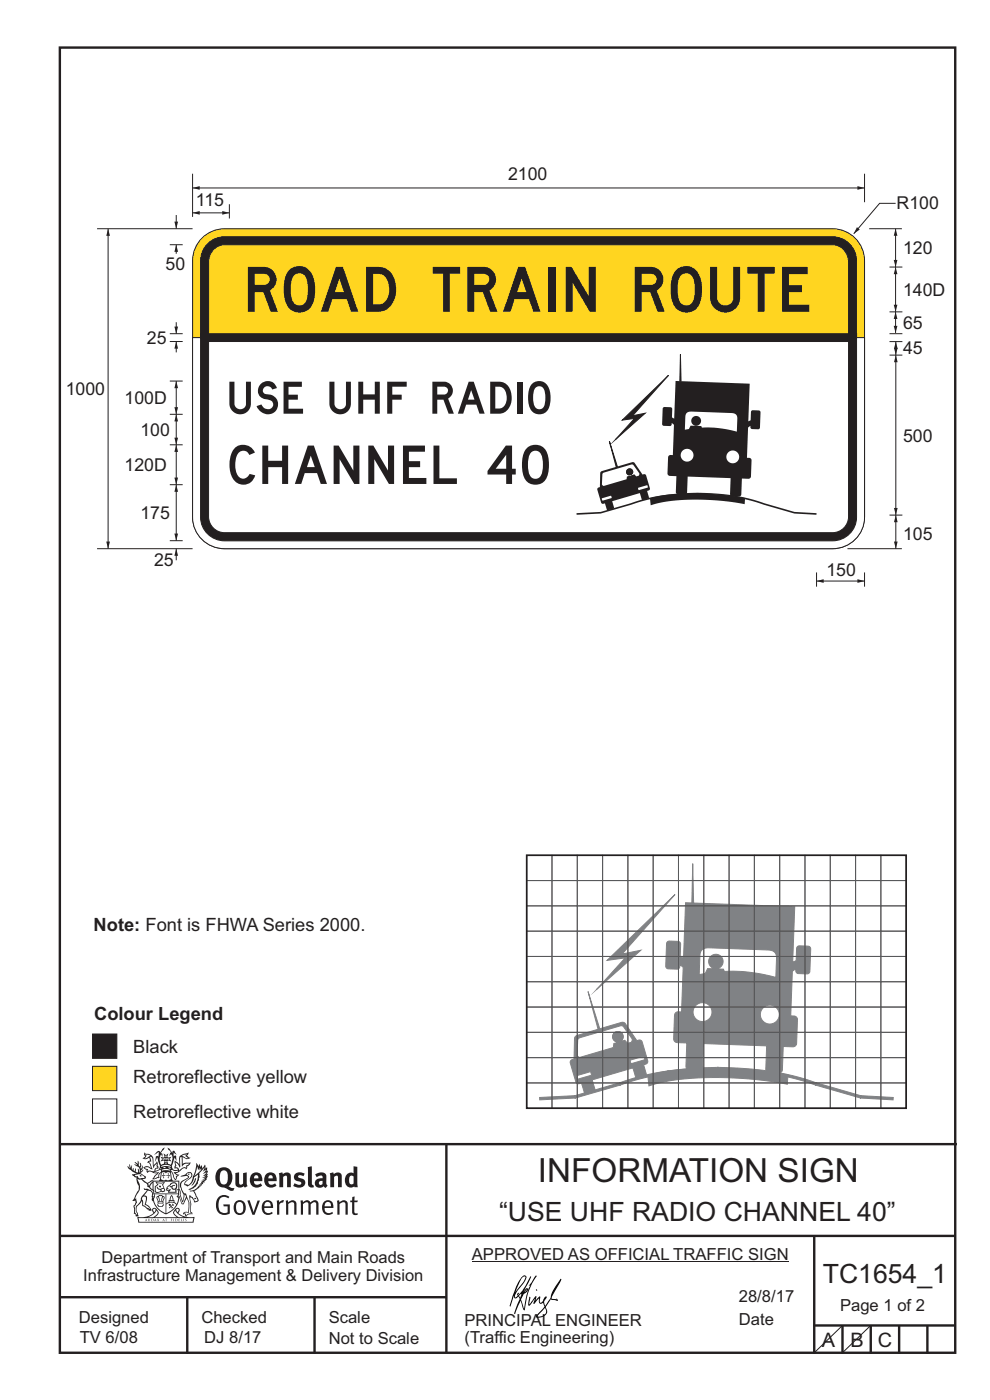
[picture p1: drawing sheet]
<svg xmlns="http://www.w3.org/2000/svg" width="210mm" height="297mm" viewBox="0 0 210 297" stroke-linecap="round" stroke-linejoin="round" font-family="sans-serif">
<path d="M12.7 10.1h189.9v276.9h-189.9zM12.7 242.7h190.3M94.7 242.7v44.3" fill="none" stroke="#231f20" stroke-width=".51"/>
<path d="M19.6 233.1h5.2v5.2h-5.2z" fill-rule="evenodd" fill="#fff" stroke="#231f20" stroke-width=".21"/>
<path d="M19.6 219.4h5.2v5.1h-5.2z" fill-rule="evenodd" fill="#231f20" stroke="#231f20" stroke-width=".21"/>
<path d="M19.6 226.2h5.2v5.2h-5.2z" fill-rule="evenodd" fill="#ffd520" stroke="#231f20" stroke-width=".21"/>
<path d="M12.7 262.2h190.1M12.7 275.2h82M39.7 275.2v12M66.7 275.2v12M172.7 262.2v25M172.5 281.2h30M178.7 281.2v6M184.7 281.2v6M190.7 281.2v6M196.7 281.2v6" fill="none" stroke="#231f20" stroke-width=".51"/>
<path d="M100.1 267.6h67.2M178.7 281.2l-6 5.8" fill="none" stroke="#231f20" stroke-width=".21"/>
<g fill="#808285" stroke="#808285" stroke-width=".21">
<path d="M146.9 183.2l.2 8.4h-.3z" fill-rule="evenodd"/>
<path d="M124.7 210.3l2.5 8-.3 .1z" fill-rule="evenodd"/>
<path d="M128.8 203.7l14.4-13.9-11.2 12.6 3.9-.8-9.3 8.3 6-6.7z" fill-rule="evenodd"/>
<path d="M137.4 228.2a61.1 61.1 0 0 1 20.1-1.3l5.7 .5 3.9 .7-.1 1.9a75.6 75.6 0 0 0-26.2-.5l-3.1 .9z" fill-rule="evenodd"/>
<path d="M114.5 232.8l7.5-.4v.5l-7.5 .4zM122 232.4l9.4-2.7 .2 .5-9.6 2.7zM131.4 229.7l4.8-1.5 5.5-1v.4l-3.2 .5-6.9 2.1zM141.7 227.2l7.9-.7 2.7-.1v.4a87.5 87.5 0 0 0-10.6 .8zM152.3 226.4v.2zM152.3 226.4l8.6 .5 2 .3-.1 .4a87.5 87.5 0 0 0-10.5-.8zM162.9 227.2l3.8 .7 3.6 .9 2.8 .9-.1 .5-7-2.1-3.2-.5zM173.1 229.7l9.5 2.7-.1 .5-9.5-2.7zM182.6 232.4l6.9 .4-.1 .5-6.9-.4z" fill-rule="evenodd"/>
<path d="M161.3 215.2a2 2 0 0 1 4 0 2 2 0 0 1-4 0zM145.4 191.5l23.2 .9-.5 11.7 .8-.3 .1-2.6a.59 .59 0 0 1 .6-.5h1.8a.6 .6 0 0 1 .6 .6l-.2 4.7a.58 .58 0 0 1-.6 .6l-1.8-.1a.58 .58 0 0 1-.6-.6v-.4l-.7 .6-.4 9.4h.7a.77 .77 0 0 1 .8 .8l-.2 5a.78 .78 0 0 1-.8 .8l-2.1-.1-.1 4.9a.7 .7 0 0 1-.8 .7l-2.1-.1a.7 .7 0 0 1-.7-.7l.2-4.9-12.3-.5h-1.1l-.2 4.9a.7 .7 0 0 1-.7 .7l-2.1-.1a.69 .69 0 0 1-.7-.7l.2-4.9-2-.1a.79 .79 0 0 1-.8-.8l.2-5a.78 .78 0 0 1 .8-.8l.7 .1 .3-9.5-.7-.6v.4a.59 .59 0 0 1-.6 .6l-1.8-.1a.58 .58 0 0 1-.6-.6l.2-4.7a.59 .59 0 0 1 .6-.6l1.8 .1a.59 .59 0 0 1 .6 .6l-.1 2.6 .7 .4zM150.3 204a1.55 1.55 0 0 1 3.1 0 1.55 1.55 0 0 1-3.1 0zM148.9 201.5l-.4 1-.2 4.3 1.3-.3 .5-1 3.3 .1 .3 .5a34.1 34.1 0 0 1 10.9 1.2l.1-4a1.6 1.6 0 0 0-1.9-1.8l-12.6-.4-.8 .1zM147 214.7a2 2 0 0 0 4 0 2 2 0 0 0-4 0z" fill-rule="evenodd"/>
<path d="M130 219.9a1.11 1.11 0 0 1 2.2 0 1.11 1.11 0 0 1-2.2 0zM122.7 220.3l9.1-2.7 .4 .2 1.9 2.8-.2 .5-.8 .2-.6-.6-2.3 .7-.1 .8-7.2 2.1-.5-.5 .1-3.2zM122.4 228.2l2.7-.8 .2 .1 .2 .5-.2 .1-2.6 .8-.2-.1zM133.7 224.9l2.8-.8 .3 .6-.2 .1-2.6 .8-.2-.1zM122 219.9l-.1 .4-.1 4.4-.4 .1a.58 .58 0 0 0-.4 .7l1.1 4a.59 .59 0 0 0 .8 .4l.4-.1 .6 1.9 .4 .2 1.9-.6-.6-2.2 8.7-2.6 .6 2.2h.3l1.6-.4 .3-.4-.6-2 .5-.2a.58 .58 0 0 0 .4-.7l-1.2-4a.59 .59 0 0 0-.7-.4l-.4 .2-2.5-3.7-.5-.2-9.7 2.8z" fill-rule="evenodd"/>
<circle cx="131.1" cy="219.9" r="1.11"/>
</g>
<g fill="none" stroke="#58595b" stroke-width=".21">
<path d="M111.7 181.4h5.4v5.4h-5.4zM111.7 186.8h5.4v5.4h-5.4zM111.7 192.2h5.4v5.3h-5.4zM111.7 197.5h5.4v5.4h-5.4zM117.1 181.4h5.4v5.4h-5.4zM117.1 186.8h5.4v5.4h-5.4zM117.1 192.2h5.4v5.3h-5.4zM117.1 197.5h5.4v5.4h-5.4zM122.5 181.4h5.3v5.4h-5.3zM122.5 186.8h5.3v5.4h-5.3zM122.5 192.2h5.3v5.3h-5.3zM122.5 197.5h5.3v5.4h-5.3z"/>
<path d="M127.8 181.4h5.4v5.4h-5.4zM127.8 186.8h5.4v5.4h-5.4zM127.8 192.2h5.4v5.3h-5.4zM127.8 197.5h5.4v5.4h-5.4zM133.2 181.4h5.4v5.4h-5.4zM133.2 186.8h5.4v5.4h-5.4zM133.2 192.2h5.4v5.3h-5.4zM133.2 197.5h5.4v5.4h-5.4zM138.6 181.4h5.3v5.4h-5.3zM138.6 186.8h5.3v5.4h-5.3zM138.6 192.2h5.3v5.3h-5.3zM138.6 197.5h5.3v5.4h-5.3z"/>
<path d="M143.9 181.4h5.4v5.4h-5.4zM143.9 186.8h5.4v5.4h-5.4zM143.9 192.2h5.4v5.3h-5.4zM143.9 197.5h5.4v5.4h-5.4zM149.3 181.4h5.4v5.4h-5.4zM149.3 186.8h5.4v5.4h-5.4zM149.3 192.2h5.4v5.3h-5.4zM149.3 197.5h5.4v5.4h-5.4zM154.7 181.4h5.3v5.4h-5.3zM154.7 186.8h5.3v5.4h-5.3zM154.7 192.2h5.3v5.3h-5.3zM154.7 197.5h5.3v5.4h-5.3z"/>
<path d="M160 181.4h5.4v5.4h-5.4zM160 186.8h5.4v5.4h-5.4zM160 192.2h5.4v5.3h-5.4zM160 197.5h5.4v5.4h-5.4zM165.4 181.4h5.4v5.4h-5.4zM165.4 186.8h5.4v5.4h-5.4zM165.4 192.2h5.4v5.3h-5.4zM165.4 197.5h5.4v5.4h-5.4zM170.8 181.4h5.3v5.4h-5.3zM170.8 186.8h5.3v5.4h-5.3zM170.8 192.2h5.3v5.3h-5.3zM170.8 197.5h5.3v5.4h-5.3z"/>
<path d="M176.1 181.4h5.4v5.4h-5.4zM176.1 186.8h5.4v5.4h-5.4zM176.1 192.2h5.4v5.3h-5.4zM176.1 197.5h5.4v5.4h-5.4zM181.5 181.4h5.4v5.4h-5.4zM181.5 186.8h5.4v5.4h-5.4zM181.5 192.2h5.4v5.3h-5.4zM181.5 197.5h5.4v5.4h-5.4zM186.9 181.4h5.3v5.4h-5.3zM186.9 186.8h5.3v5.4h-5.3zM186.9 192.2h5.3v5.3h-5.3zM186.9 197.5h5.3v5.4h-5.3z"/>
<path d="M111.7 202.9h5.4v5.4h-5.4zM111.7 208.3h5.4v5.3h-5.4zM111.7 213.6h5.4v5.4h-5.4zM111.7 219h5.4v5.4h-5.4zM117.1 202.9h5.4v5.4h-5.4zM117.1 208.3h5.4v5.3h-5.4zM117.1 213.6h5.4v5.4h-5.4zM117.1 219h5.4v5.4h-5.4zM122.5 202.9h5.3v5.4h-5.3zM122.5 208.3h5.3v5.3h-5.3zM122.5 213.6h5.3v5.4h-5.3zM122.5 219h5.3v5.4h-5.3z"/>
<path d="M127.8 202.9h5.4v5.4h-5.4zM127.8 208.3h5.4v5.3h-5.4zM127.8 213.6h5.4v5.4h-5.4zM127.8 219h5.4v5.4h-5.4zM133.2 202.9h5.4v5.4h-5.4zM133.2 208.3h5.4v5.3h-5.4zM133.2 213.6h5.4v5.4h-5.4zM133.2 219h5.4v5.4h-5.4zM138.6 202.9h5.3v5.4h-5.3zM138.6 208.3h5.3v5.3h-5.3zM138.6 213.6h5.3v5.4h-5.3zM138.6 219h5.3v5.4h-5.3z"/>
<path d="M143.9 202.9h5.4v5.4h-5.4zM143.9 208.3h5.4v5.3h-5.4zM143.9 213.6h5.4v5.4h-5.4zM143.9 219h5.4v5.4h-5.4zM149.3 202.9h5.4v5.4h-5.4zM149.3 208.3h5.4v5.3h-5.4zM149.3 213.6h5.4v5.4h-5.4zM149.3 219h5.4v5.4h-5.4zM154.7 202.9h5.3v5.4h-5.3zM154.7 208.3h5.3v5.3h-5.3zM154.7 213.6h5.3v5.4h-5.3zM154.7 219h5.3v5.4h-5.3z"/>
<path d="M160 202.9h5.4v5.4h-5.4zM160 208.3h5.4v5.3h-5.4zM160 213.6h5.4v5.4h-5.4zM160 219h5.4v5.4h-5.4zM165.4 202.9h5.4v5.4h-5.4zM165.4 208.3h5.4v5.3h-5.4zM165.4 213.6h5.4v5.4h-5.4zM165.4 219h5.4v5.4h-5.4zM170.8 202.9h5.3v5.4h-5.3zM170.8 208.3h5.3v5.3h-5.3zM170.8 213.6h5.3v5.4h-5.3zM170.8 219h5.3v5.4h-5.3z"/>
<path d="M176.1 202.9h5.4v5.4h-5.4zM176.1 208.3h5.4v5.3h-5.4zM176.1 213.6h5.4v5.4h-5.4zM176.1 219h5.4v5.4h-5.4zM181.5 202.9h5.4v5.4h-5.4zM181.5 208.3h5.4v5.3h-5.4zM181.5 213.6h5.4v5.4h-5.4zM181.5 219h5.4v5.4h-5.4zM186.9 202.9h5.3v5.4h-5.3zM186.9 208.3h5.3v5.3h-5.3zM186.9 213.6h5.3v5.4h-5.3zM186.9 219h5.3v5.4h-5.3z"/>
<path d="M111.7 224.4h5.4v5.3h-5.4zM111.7 229.7h5.4v5.4h-5.4zM117.1 224.4h5.4v5.3h-5.4zM117.1 229.7h5.4v5.4h-5.4zM122.5 224.4h5.3v5.3h-5.3zM122.5 229.7h5.3v5.4h-5.3zM127.8 224.4h5.4v5.3h-5.4zM127.8 229.7h5.4v5.4h-5.4zM133.2 224.4h5.4v5.3h-5.4zM133.2 229.7h5.4v5.4h-5.4zM138.6 224.4h5.3v5.3h-5.3zM138.6 229.7h5.3v5.4h-5.3z"/>
<path d="M143.9 224.4h5.4v5.3h-5.4zM143.9 229.7h5.4v5.4h-5.4zM149.3 224.4h5.4v5.3h-5.4zM149.3 229.7h5.4v5.4h-5.4zM154.7 224.4h5.3v5.3h-5.3zM154.7 229.7h5.3v5.4h-5.3zM160 224.4h5.4v5.3h-5.4zM160 229.7h5.4v5.4h-5.4zM165.4 224.4h5.4v5.3h-5.4zM165.4 229.7h5.4v5.4h-5.4zM170.8 224.4h5.3v5.3h-5.3zM170.8 229.7h5.3v5.4h-5.3z"/>
<path d="M176.1 224.4h5.4v5.3h-5.4zM176.1 229.7h5.4v5.4h-5.4zM181.5 224.4h5.4v5.3h-5.4zM181.5 229.7h5.4v5.4h-5.4zM186.9 224.4h5.3v5.3h-5.3zM186.9 229.7h5.3v5.4h-5.3z"/>
</g>
<path d="M111.7 181.4h80.5v53.7h-80.5z" fill="none" stroke="#231f20" stroke-width=".35"/>
<g fill="#000001">
<path d="M111.6 273.7l.2-.2-.5 .7zM110.4 274.5l.3 .1-.3 .7-.3-.4zM110.9 270.9l.5-.1a9.3 9.3 0 0 1-2 3.2l-.1 .2 1-2.5zM110.6 271a14.7 14.7 0 0 0-2.2 4.9l-.3 1.2 .1 .1 .8-2.4a.42 .42 0 0 0 .2 .7 .42 .42 0 0 0 .6-.3l.2-.2 .2 .6-1.1 3.1h.2l1.1-2.8 .6 1.9 .2 .2 .2-.5a13.5 13.5 0 0 1 2-6.2l.5-.5-.2-.2-1.6 2.1 .4-.1a14.9 14.9 0 0 0-1.3 5.1l-.4-1.2a1.39 1.39 0 0 1 .2-1.8l.1-.2a.92 .92 0 0 0 .8-1.2 .75 .75 0 0 0-.7 .7l-.2 .2 1.6-3.4h-.1l-.4 .7a10.5 10.5 0 0 1-2.2 3.2l.2-.4a.32 .32 0 0 0-.4 .2 .32 .32 0 0 0 .1 .4l-.5 .4a3.2 3.2 0 0 1 1.1-2.3l.5-.6a2.49 2.49 0 0 0 .7-1.6l-.3-.2z" fill-rule="evenodd"/>
<path d="M115.6 277.5a1.15 1.15 0 0 1 .1 1.3 1.15 1.15 0 0 1-1.2 .5h-.5zM112.3 275.1l-.3 1.7 .3 .2 1.2-1.5-.3 1.1 1.1-1.2a.94 .94 0 0 0 .4 1.2l.5-.3 .3 .9-1.2 1.3a.98 .98 0 0 0-.5 1 1.9 1.9 0 0 0 2.3-1.3l-.1-.3a1.02 1.02 0 0 1 .3-1.4l.5-.9 1.5 .3-.2-.5v.3l-1.1-.2v-.2l2-3.6 .1-.3-.1-.1-1.8 2.7a6.6 6.6 0 0 1-1.5 3l-.2-.2a1.01 1.01 0 0 1 .4-1.4l.1-.2-.3-.2-.3 .5-.2 .5-.5 .4-.2-.4 .1-.9-.2-.1-.8 .9 .2-.9h-.1l-1.4 1.7 .2-1.4v-.1z" fill-rule="evenodd"/>
<path d="M113.7 273.5l.3 .3h-.3z" fill-rule="evenodd"/>
</g>
<g fill="#231f20">
<path d="M47 248.4a2.55 2.55 0 0 0 0 2.7l.3 .2a.81 .81 0 0 0 1-1v-.5a1.04 1.04 0 0 0-1.1-1.5zM46.3 248.1a1.82 1.82 0 0 1 2.1-.2 1.82 1.82 0 0 1 .9 1.8 2.29 2.29 0 0 1-.8 2l.7 .3h.5l-.2 .6a2.87 2.87 0 0 1-2-.7 2.12 2.12 0 0 1-1.7-3.1z" fill-rule="evenodd"/>
<path d="M49.9 248.9l.8-.2v2a.46 .46 0 0 0 .3 .6 .46 .46 0 0 0 .6-.3v-2.1l.7-.2v2.4l.2 .5-.5 .3-.3-.3a1.02 1.02 0 0 1-1.2 .3 1.02 1.02 0 0 1-.6-1.1z" fill-rule="evenodd"/>
<path d="M54 249.5l-.1 .5h.9a.49 .49 0 0 0-.2-.6 .49 .49 0 0 0-.6 .1zM53.4 249.1a1.34 1.34 0 0 1 1.6-.2 1.34 1.34 0 0 1 .6 1.5v.2h-1.7a.77 .77 0 0 0 .5 .8 .77 .77 0 0 0 .9-.4l.3 .5a1.59 1.59 0 0 1-2 .2 1.59 1.59 0 0 1-.5-2.1z" fill-rule="evenodd"/>
<path d="M57 249.5l-.1 .5h1a.49 .49 0 0 0-.2-.6 .49 .49 0 0 0-.7 .1zM56.4 249.1a1.34 1.34 0 0 1 1.6-.2 1.34 1.34 0 0 1 .7 1.5v.2h-1.8a.77 .77 0 0 0 .5 .8 .77 .77 0 0 0 .9-.4l.4 .5a1.59 1.59 0 0 1-2.1 .2 1.59 1.59 0 0 1-.5-2.1z" fill-rule="evenodd"/>
<path d="M59.2 248.9l.7-.2 .1 .4a.95 .95 0 0 1 1-.3 .95 .95 0 0 1 .7 .8v2.3h-.8v-2.3a.46 .46 0 0 0-.8 .1v2.2h-.8z" fill-rule="evenodd"/>
<path d="M62.6 249.1a1.75 1.75 0 0 1 2-.1l-.2 .5-.6-.2a.43 .43 0 0 0-.6 .3l.4 .3a1.04 1.04 0 0 1 1.2 1.1 1.04 1.04 0 0 1-1.4 1l-1.2-.4 .3-.6 1 .4 .4-.4a.88 .88 0 0 0-1-.5l-.4-.2-.1-.4z" fill-rule="evenodd"/>
<path d="M65.3 247.6l.8-.2 .1 3.8 .3 .2 .1 .4a.88 .88 0 0 1-1 0 .88 .88 0 0 1-.3-1z" fill-rule="evenodd"/>
<path d="M67.8 250.6a.43 .43 0 0 0-.1 .7 .43 .43 0 0 0 .7-.1v-.7zM66.8 249.1a1.7 1.7 0 0 1 2.4 .1v1.9l.3 .4-.4 .5-.5-.4a1.03 1.03 0 0 1-1.7-.1 1.03 1.03 0 0 1 .8-1.5h.7v-.4a.8 .8 0 0 0-1.2 .1z" fill-rule="evenodd"/>
<path d="M70 248.9l.7-.2 .1 .4a.95 .95 0 0 1 1-.3 .95 .95 0 0 1 .7 .8v2.3h-.8v-2.3a.46 .46 0 0 0-.8 .1v2.2h-.8z" fill-rule="evenodd"/>
<path d="M74.3 249.5a1.48 1.48 0 0 0 0 1.7h.5l.2-.1v-1.5l-.3-.2zM75 247.4l.8 .1 .1 4.4h-.7l-.1-.2a1.26 1.26 0 0 1-1.4 0 1.26 1.26 0 0 1-.5-1.3 1.29 1.29 0 0 1 .4-1.4 1.29 1.29 0 0 1 1.4-.1z" fill-rule="evenodd"/>
<path d="M46.4 253.9a1.72 1.72 0 0 1 2.3 0l-.3 .3a1.24 1.24 0 0 0-1.4-.2 1.24 1.24 0 0 0-.6 1.4 1.49 1.49 0 0 0 1.2 1.9l.7-.1v-1.3h-.8l-.1-.4h1.3v1.9a1.93 1.93 0 0 1-2.2 0 1.93 1.93 0 0 1-.7-2.2l.2-.8z" fill-rule="evenodd"/>
<path d="M50.4 255.1a1.65 1.65 0 0 0 .2 2.2 .99 .99 0 0 0 1-1.4 .78 .78 0 0 0-.4-.8 .78 .78 0 0 0-.8 0zM50 254.9a1.33 1.33 0 0 1 1.6-.1 1.33 1.33 0 0 1 .5 1.4 1.31 1.31 0 0 1-1.3 1.6 1.31 1.31 0 0 1-1.2-1.6v-.6z" fill-rule="evenodd"/>
<path d="M52.5 254.7l.4-.1 .9 2.6 .8-2.5h.5l-1.1 3h-.5z" fill-rule="evenodd"/>
<path d="M56.3 255.2l-.2 .7h1.3a.7 .7 0 0 0-.3-.8 .7 .7 0 0 0-.8 .1zM55.9 255a1.22 1.22 0 0 1 1.5-.2 1.22 1.22 0 0 1 .5 1.5h-1.8a.93 .93 0 0 0 .5 1 .93 .93 0 0 0 1.1-.2l.2 .3a1.43 1.43 0 0 1-1.8 .1 1.43 1.43 0 0 1-.6-1.7z" fill-rule="evenodd"/>
<path d="M58.7 254.7l.4-.1 .1 .5 .4-.4 .6-.1-.2 .5a.66 .66 0 0 0-.8 .7v1.9h-.4z" fill-rule="evenodd"/>
<path d="M60.6 254.7l.4-.1 .1 .5a.94 .94 0 0 1 1-.5 .94 .94 0 0 1 .8 .8v2.3h-.5l-.1-2.5a.81 .81 0 0 0-1.2 .3v2.2h-.4z" fill-rule="evenodd"/>
<path d="M63.7 254.7l.5-.1 .1 .5 .4-.3a.78 .78 0 0 1 1.1 .3 .9 .9 0 0 1 1-.5 .9 .9 0 0 1 .8 .8v2.3h-.5l-.1-2.5a.67 .67 0 0 0-1.1 .3v2.2h-.5v-2.4l-.4-.3-.7 .4v2.3h-.5z" fill-rule="evenodd"/>
<path d="M69 255.2l-.1 .7h1.3a.7 .7 0 0 0-.3-.8 .7 .7 0 0 0-.9 .1zM68.7 255a1.22 1.22 0 0 1 1.5-.2 1.22 1.22 0 0 1 .5 1.5h-1.8a.93 .93 0 0 0 .4 1 .93 .93 0 0 0 1.2-.2l.1 .3a1.44 1.44 0 0 1-1.7 .1 1.44 1.44 0 0 1-.6-1.7z" fill-rule="evenodd"/>
<path d="M71.4 254.7l.5-.1 .1 .5a.94 .94 0 0 1 1-.5 .94 .94 0 0 1 .8 .8v2.3h-.5l-.1-2.5a.81 .81 0 0 0-1.2 .3v2.2h-.4z" fill-rule="evenodd"/>
<path d="M74.7 253.9l.5-.1v.9h.7l-.1 .3h-.6v2.2l.1 .2h.5l.1 .3a.75 .75 0 0 1-1.2-.6v-2.1h-.4v-.3h.4z" fill-rule="evenodd"/>
<path d="M30.8 244.9l1.1 .3-.9 .5h-.4l.6-.5zM31.8 245.4h.2a2.44 2.44 0 0 1 .4 1.9l.1 .5 .7-1-.1 .6 .3 .3a.57 .57 0 0 0-.6 .7l-1-.1-.5 .2 .2-.5-.8-.3 .7-.1 .9 .5 .1-.1-.6-1.3-.2-.2h.5zM30.7 244.4l-.1 .5 .2 .4-.6 .4a1.04 1.04 0 0 0 1.4-.1l.2 .6-.3 .1-.2 .4a.94 .94 0 0 1 .8 1.1l-.2-.1a1.16 1.16 0 0 0-1.5-.1l.3 .4 .4 .2 .1 .5 .2 .1 .1-.2a.94 .94 0 0 1 1.1 .2l.8 .1-1.2 1.2a1.13 1.13 0 0 0 1.2-.2l.4-.1-.1-.4 .5-.8a.83 .83 0 0 0-.6 1.1l-.3-.1-.7 .4 1.1-1.4-.5 .1-.5-.1 1.3-.5-.1-.1-.9 .4v-.3l.2-.2 .3 .1 .1-.3-.2-.4v-.6l-.1-.4-.7 1v-.7a1.42 1.42 0 0 0-1.6-1.8z" fill-rule="evenodd"/>
<path d="M38.5 245.2l.5-.2 .7-.1-.6 .3 .8 .5h-.3zM38.3 245.5l.2-.1 .1 2a1.69 1.69 0 0 1 1.6-.6l-.8 .5 .1 .5a1.1 1.1 0 0 0-1.5 .6l-.1-.5-.2-.2h-.5l.3-.4-.3-.7a1.42 1.42 0 0 1 .8 1.1l.2-.1zM37.1 246.2l.1 1-.2 .3 .1 .4h.5l.1 .2a.96 .96 0 0 1-1.1-.1l-.1 .1a1.06 1.06 0 0 0 1.3 .2v.1a.72 .72 0 0 1-1 .2l.3 .5 .6 .2-.4 .2-.1 .6-.2-.3-.4-1.1-.4-.4 .4 .9a1.54 1.54 0 0 0 .7 1.2l.2-.3a.58 .58 0 0 1 .4-.8l.2-.1h-.3l-.5-.3 .9-.5a.93 .93 0 0 1 1.2-.5v.2l.2-.2 .1-.5a.99 .99 0 0 0 .7-.8l-1.3 .1-.3 .2-.1-1.4 .9 .4 .9-.3h-.4l-.5-.4 .4-.7-.6 .2a1.46 1.46 0 0 0-1.4 2.1v.4l-.2-.4z" fill-rule="evenodd"/>
<path d="M35.6 248.9l.2 .1-.1 .3 .4 .1h-.4v.6l-.1-.6h-.3l.3-.1z" fill-rule="evenodd"/>
<path d="M34.6 248.9l.2 .1v.3l.3 .1h-.3l-.1 .6v-.6h-.4l.4-.1z" fill-rule="evenodd"/>
<path d="M34.3 248.8a.57 .57 0 0 1 .9 .2 .57 .57 0 0 1 .9-.2l.2 1.4h-.2a.57 .57 0 0 1-.9 0 .69 .69 0 0 1-1.1 0zM34.2 248.1l-.3 2.1-.2 .4h3l-.2-.4-.3-2.1h-.2v.2l-.8-.1-.8 .1v-.2z" fill-rule="evenodd"/>
<path d="M34.2 252.4a.3 .3 0 0 0 .6 0 .3 .3 0 0 0-.6 0zM33.3 250.9l.3 .3-.3 .4a.79 .79 0 0 0 0 1.3l.8-.2-.1-.3a.55 .55 0 0 1-.7-.6l.1-.1 .2 .3 .3 .2 .8-.2-.4-.7 .4-.4-.7 .2zM33 250.7l1.1 .2 .9-.2-.4 .6 .4 1.2a.56 .56 0 0 1-.8 .3l-.2 .1a.73 .73 0 0 1-.9 .1 .73 .73 0 0 1-.3-1v-.4l.6-.4z" fill-rule="evenodd"/>
<path d="M35.6 251.8l.7-.4a.58 .58 0 0 1 1-.1 .58 .58 0 0 1-.4 .9l-.3-.3a.43 .43 0 0 1 .6-.4 .57 .57 0 0 0-.8 .2l-.2-.1-.3 .1 .4 .2a.55 .55 0 0 0 .9 .4v.5h-1.3l.3-.4-.1-.1-.6 .1 .2-.3-.2-.1zM35.4 251.8l-.1 .2a.39 .39 0 0 0 .2 .6h.3l-.2 .4h1.9l-.1-.8a.86 .86 0 0 0-.1-1.3 .86 .86 0 0 0-1.3 .4z" fill-rule="evenodd"/>
<path d="M36 254.8h.8v.2h-.8zM36.4 253.8l.2 .8h-.4zM36.4 253.5l-.3 .5-.1 .6h-.2v.4l-.7 .4 .2 .1a1.48 1.48 0 0 1 2.1 .2l.2-.1-.6-.5v-.5h-.2l-.1-.6z" fill-rule="evenodd"/>
<path d="M35.8 255.4l.4 .1 .1 .3 .3-.2-.2-.2a.38 .38 0 0 1 .5 .5l-.2-.2-.3 .2 .3 .2-.3 .3-.1-.4-.4 .4-.1-.2 .4-.3-.1-.1-.2 .1z" fill-rule="evenodd"/>
<path d="M34.5 254h.2v.2l-.2 .6h-.2zM33.6 255.3h.9v.2a.55 .55 0 0 1-.8 .4v-.2l-.2-.1zM33.4 254h.2l.2 .8h-.2zM33.6 255l.8-.1 .1 .2h-.8zM33.8 253.7h.5l-.2 1.1h-.1zM33.3 253.8l-.1 .3 .3 1.1a.48 .48 0 0 0-.1 .6 .48 .48 0 0 0 .5 .2h.5a.49 .49 0 0 0 .2-.8l.3-1.1-.1-.3a1.42 1.42 0 0 0-1.5 0z" fill-rule="evenodd"/>
<path d="M33.7 251.5l.4 .1 .1 .3h-.3z" fill-rule="evenodd"/>
<path d="M41.3 250.1l.3-.2-.2 .8-.6 .8h-.2l.5-.7z" fill-rule="evenodd"/>
<path d="M39.7 249l.3-.2 .5 .2a.88 .88 0 0 1-.6 1.1 1.22 1.22 0 0 0-.8 1.3l.5 .2a.72 .72 0 0 0 .9-.4l.5-.8 .2-.6 .8-.6v.2a2.85 2.85 0 0 1-2 2.9l.1 .1a2.13 2.13 0 0 0 1.9-1.5v-.3a2.01 2.01 0 0 0 .3-1.7l1.1-1.3-.4 1 .7-.5-.7 1 .8-.4-.8 .8 .7-.2-.9 .6 .8-.1-.8 .4h.7l-.8 .3 .3 .2h-.4l.2 .3h-.4l.2 .3h-.4l.1 .2h-.1a2.16 2.16 0 0 1-2 1.1l.1 .2 .4-.1a.76 .76 0 0 1 .7 .8l.5 1.2-.6 .2a1.45 1.45 0 0 0-1.1-1.3l.2 1.8-.1 1.8 .4 .3a1.07 1.07 0 0 0-1.2 .4v-.3l-.5-.2a.87 .87 0 0 1 1.1-.1v-.7a4.4 4.4 0 0 0-.6-3.1l-.1-.3h-.2a2.16 2.16 0 0 1-.7-2.2l.3-.4 1.2-.7a.55 .55 0 0 0-.4-.8zM37.8 252.4a.76 .76 0 0 1 .3 1.1l.6 1.6 .4-1.7 .2 .1a.61 .61 0 0 1-.1 .9l-.3 .8-.2 .1-.7-1.6-.3 .1a1.18 1.18 0 0 0 .1-1.4zM41.8 247.5l.2 .7 .3-.5v.6l.4-.5a1.9 1.9 0 0 1-1.2 1.4l-.3 .3zM38.2 249.6l1.4-.2 .2 .2v.3l-.5 .2a1.26 1.26 0 0 0-.9 1.9l.2 .7a1.84 1.84 0 0 1 .1 2.1l-.4-1.4a.96 .96 0 0 0-.4-1.2l-.4 .2a.78 .78 0 0 1 0 1.3l.1 .3h.4l.4 1.1a.38 .38 0 0 0 .2 .4 .38 .38 0 0 0 .4-.1l.6-1.2a2.94 2.94 0 0 1 .4 2.5l-.1 .4h-.8l-.3 .4v.2l.4-.1 .1 .4 .2 .1a1.02 1.02 0 0 1 1.3-.5v-.4l-.3-.1 .1-1.8-.3-1.3h.1a1.14 1.14 0 0 1 .8 1 .63 .63 0 0 0 .8-.2 .63 .63 0 0 0-.2-.9l-.6-1.2 .9-.6 .2-.4h.3l-.1-.2h.4l-.1-.3h.3l-.1-.3 .5-.1-.2-.2 .6-.4v-.2h-.2l.4-.5h-.3l.3-.5-.4 .1 .4-.5v-.3l-.3 .2 .2-.7-.1-.2-.4 .3v-.8l-.6 .8-.2-.8-.2 .5-.3-.7-.1 .6-.5-.8-.1 1.4-.6 1.8a1.81 1.81 0 0 1-1 1.5l-.6-.2a1.75 1.75 0 0 1 1.1-1.2 .75 .75 0 0 0 .1-1.3 .75 .75 0 0 0-1.2 .4z" fill-rule="evenodd"/>
<path d="M41.2 254.1h.3l.2 .2-.4 .1z" fill-rule="evenodd"/>
<path d="M29.4 258.4h11.6l-.1 .8h-11.4zM31.3 258.2l.5-.1a2.48 2.48 0 0 0 1.4-1.3l.3 .5-.5 .6-.5 .3zM32.5 256.6l.3-.2 .2 .1-.3 .7zM37.2 256.8a2.65 2.65 0 0 0 1.8 1.4h-1.1l-.5-.3-.5-.6zM37.4 256.5l.2-.1 .3 .2-.3 .6zM29.2 258.2l.1 1.2h11.8l.2-1.1-.2-.1a4.1 4.1 0 0 1-3.3-.9l.3-.4-.1-.6a1.06 1.06 0 0 0-1.3 1l.2 .4 .6 .5h-4.7l.3-.1a.84 .84 0 0 0 .6-.8 .84 .84 0 0 0-.5-.8l-.3-.2h-.5l-.1 .6 .3 .4a4.2 4.2 0 0 1-3.4 .9z" fill-rule="evenodd"/>
<path d="M31 258.7l.1 .2h-.2zM31 258.5l-.3 .6 .4-.2 .2 .2z" fill-rule="evenodd"/>
<path d="M31.3 258.6h.3v.4a.25 .25 0 0 0 .2-.1 .25 .25 0 0 0-.1-.3h.1a.29 .29 0 0 1 0 .4 .29 .29 0 0 1-.4 0 .29 .29 0 0 1 0-.4z" fill-rule="evenodd"/>
<path d="M32.2 258.6a.22 .22 0 0 1 .3 .2 .22 .22 0 0 1-.3 .2zM32 258.6l.1 .4a.33 .33 0 0 0 .4 0 .33 .33 0 0 0 0-.4 .33 .33 0 0 0-.5 0z" fill-rule="evenodd"/>
<path d="M32.9 258.7l.1 .2h-.2zM32.9 258.5l-.2 .6 .3-.2 .2 .2z" fill-rule="evenodd"/>
<path d="M33.3 258.6h.2l.1 .1 .2-.1-.2 .2 .2 .3-.3-.3-.1 .3h-.1l.2-.3z" fill-rule="evenodd"/>
<path d="M34.7 258.7l.1 .2h-.2zM34.7 258.5l-.3 .6 .4-.2 .2 .2z" fill-rule="evenodd"/>
<path d="M35 258.5h.5l-.2 .1v.5h-.2l.1-.5z" fill-rule="evenodd"/>
<path d="M36.2 258.6l.3-.1-.1 .1v.2h.1h-.1v.3h-.2z" fill-rule="evenodd"/>
<path d="M36.7 258.6h.2v.5h-.2z" fill-rule="evenodd"/>
<path d="M37.3 258.6a.22 .22 0 0 1 .3 .2 .22 .22 0 0 1-.3 .2zM37.1 258.6v.4a.33 .33 0 0 0 .5 0 .33 .33 0 0 0 0-.4 .33 .33 0 0 0-.5 0z" fill-rule="evenodd"/>
<path d="M37.8 258.6l.4-.1-.2 .1v.2h.1h-.1v.2l.2 .1h-.4z" fill-rule="evenodd"/>
<path d="M38.4 258.6h.2l-.1 .4 .2 .1h-.3z" fill-rule="evenodd"/>
<path d="M38.9 258.6h.2v.5h-.2z" fill-rule="evenodd"/>
<path d="M39.3 258.6h.2h-.1l.2 .3-.2 .2-.1-.1v-.1l.2 .1z" fill-rule="evenodd"/>
<path d="M34.2 247.4a1.51 1.51 0 0 1 2 .2 2.67 2.67 0 0 0-2.1 0zM35.7 247.6l.4 .1 .1 .3-.4-.1zM34.6 247.6h.5l.1 .2h-.4zM34 247.8l.3 .2h-.3zM34.9 246.9l.3-.2 .3 .2zM34.9 245.6l.2 .1v.3h-.2zM35 245.1l.2 .2 .2-.2-.1 .3h-.2zM35.1 246.3h.2l.1 .4-.2-.2-.2 .2zM35.3 245.7l.2-.1v.4h-.2zM34.4 245.7h.3l.1 .3-.4 .1 .2-.2zM35.7 245.7h.3l-.2 .2 .2 .2-.4-.1zM32.7 244.9l1-.5-.1 1-.2-.2-.3 .2-.3 1.1 .5-1 .3 .9a1.84 1.84 0 0 1 .2 1.7l.4 .1a2.48 2.48 0 0 1 2.2 0l.2-.2-.2-.7 .7-1.8 .4 .7-.2-1-.2-.1-.2 .3v-.9l.6 .4-.6-.8-.3 .1-.1 .4-.5-.9-.5-.3 .2 .5 .6 .5-.5 .8 .4-.4a2.06 2.06 0 0 1 0 2.3l-.5-.2-.2-.6 .1-.1 .8 .2-.4-.5 .4-.5-.7 .2-.2-.2 .2-.7-.5 .4-.5-.4 .2 .7-.2 .2-.7-.2 .4 .5-.4 .5 .8-.2 .1 .1-.2 .6-.5 .2a2.02 2.02 0 0 1 0-2.2l.3 .5-.1-.7-.3-.1 .8-1.2-.4 .3-.5 .8-.2-.3a.8 .8 0 0 0-.8 .5z" fill-rule="evenodd"/>
<path d="M29.2 250.1l.3 .1a.61 .61 0 0 1 .8 .4l.3 .2a.8 .8 0 0 1 .6 1l.4 .1 .5 .5a1 1 0 0 1 .5 1.1l-.1 .7v-.5h-.1a.96 .96 0 0 0-.8-1.3l-.2-.2h-.7l-.1-.1-.1 .1 .1 .3h.6l-1.2 1.3-.2 1-.4 .6a1.33 1.33 0 0 0-.5 1.8l.2 .5a1.26 1.26 0 0 1-.5-1.5l-.1-.3a1.56 1.56 0 0 0 .4-1.7l-.3 .2 .2-.5a3.2 3.2 0 0 0 .7-3zM30.4 253.9h.4a2.06 2.06 0 0 1-.1 1.6l.7 .5 .4 .4-.6-.1-.8-.6-.1-.9a.51 .51 0 0 1 .1-.9zM28.6 249.3a1.52 1.52 0 0 1 2.1 .5l-1.1 .2-.2-.1-.1-.4h-.5zM27.5 247v.8l-.3-.4h-.1a3.1 3.1 0 0 0 1.9 1.6l-1 .1 .5 .6 .5 .1 .1 1.1a1.84 1.84 0 0 1-.3 2.5l-.4 .9-.3 .4 .2 .1 .4-.1 .1 .4-.2 .5-.3 .2 .1 1.7h.2l.3 .5 .1 .1 .4-.1-.1-.5a1.3 1.3 0 0 1-.1-1.7l.9-1 .1 1.1 .6 .2 .5 .5 .1-.1 .2 .3h.5a1.85 1.85 0 0 0-1.2-1.4l.1-.3a1.39 1.39 0 0 0 0-1.4l-.5-.1 .5-.5a.66 .66 0 0 1 .9-.4 .66 .66 0 0 1 .3 .9l-.1 .4 .2-.1v.2l-.1 .3 .2 .5 .1-.3a2.24 2.24 0 0 0 .1-2.2 .73 .73 0 0 1-.7-.7 .73 .73 0 0 1 .6-.7v-.2a.94 .94 0 0 0-.9 .8 .48 .48 0 0 1-.1-.6 .48 .48 0 0 1 .5-.2l.5-.3a.51 .51 0 0 0-.8 .2l-.5 .2-1-.8h.6l.2-.5-1.2-.7 .5-.5v-.3l-.5 .4 .1-.2a.69 .69 0 0 0 .2-1v.4l-.2 .3v-1.1l-.3-.2 .1 .6-.1 .2-.4-1.3v.7l-.6-.4 .5 .7-.6-.2 .3 .3a1 1 0 0 1 .7 1.4l-.2-.8v.9l-.5-.2v-.8l-.2 .7-.2-.1-.1-.6-.2 .4-.2-.2 .1-.7-.2 .5z" fill-rule="evenodd"/>
<path d="M29.6 249.4l.2-.1 .3 .2z" fill-rule="evenodd"/>
<path d="M32.4 250.5h5.6v2l-.2-.1v-1.7h-5.2v2.5h5.2v-.8l.1 .2-.1 1.1v-.3h-2.5v4a4.1 4.1 0 0 0 2.6-3.6l.1-.1a4 4 0 0 1-2.8 3.9 4.2 4.2 0 0 1-2.8-4.7l.1 1.2 .1-.1a3.8 3.8 0 0 0 2.5 3.4v-4h-2.5l-.2-.9z" fill-rule="evenodd"/>
<circle cx="40" cy="249.1" r=".17"/>
</g>
<path d="M184.7 281.2l-6 5.8" fill="none" stroke="#231f20" stroke-width=".21"/>
<path d="M42.5 50.9a6.8 6.8 0 0 1 5.1-2.4h129a6.8 6.8 0 0 1 6.8 6.8v54.3a6.8 6.8 0 0 1-6.8 6.8h-129a6.8 6.8 0 0 1-6.8-6.8v-54.3a6.8 6.8 0 0 1 1.7-4.4z" fill-rule="evenodd" fill="#ffd520" stroke="#231f20" stroke-width=".21"/>
<path d="M44.4 51.4a5.1 5.1 0 0 1 3.2-1.2h129a5.1 5.1 0 0 1 5.1 5.1v54.3a5.1 5.1 0 0 1-5.1 5.1h-129a5.1 5.1 0 0 1-5.1-5.1v-54.3a5.1 5.1 0 0 1 1.9-3.9z" fill-rule="evenodd" fill="#231f20" stroke="#231f20" stroke-width=".21"/>
<path d="M45.2 52.9a3.4 3.4 0 0 1 2.4-1h129a3.4 3.4 0 0 1 3.4 3.4v54.3a3.4 3.4 0 0 1-3.4 3.4h-129a3.4 3.4 0 0 1-3.4-3.4v-54.3a3.4 3.4 0 0 1 1-2.4z" fill-rule="evenodd" fill="#fff" stroke="#231f20" stroke-width=".21"/>
<path d="M42.5 70.8h139.2v1.7h-139.2z" fill-rule="evenodd" fill="#231f20" stroke="#231f20" stroke-width=".21"/>
<path d="M171 70.8h1.7" fill="none" stroke="#231f20" stroke-width=".21"/>
<path d="M40.8 71.6h1.7v38.1a5.1 5.1 0 0 0 5.1 5h129a5.1 5.1 0 0 0 5.1-5v-38.1h1.7v38.1a6.7 6.7 0 0 1-6.8 6.7h-129a6.7 6.7 0 0 1-6.8-6.7z" fill-rule="evenodd" fill="#fff" stroke="#231f20" stroke-width=".21"/>
<path d="M45.2 53a3.2 3.2 0 0 1 2.4-1.1h129a3.6 3.6 0 0 1 3.4 3.7v15.2h-135.8v-15.2a3.9 3.9 0 0 1 1-2.6z" fill-rule="evenodd" fill="#ffd520" stroke="#231f20" stroke-width=".21"/>
<path d="M40.8 39.9h142.6" fill="none" stroke="#231f20" stroke-width=".21"/>
<g fill="#231f20">
<path d="M40.8 39.9l1.6-.4v.8z"/>
<path d="M181.9 39.5l1.5 .4-1.5 .4z"/>
</g>
<path d="M40.8 36.9v9.1M183.4 36.9v6M48.7 43.3v3.1M190 43.1h-3.4l-5.5 6.5M179.8 116.4h11.5" fill="none" stroke="#231f20" stroke-width=".21"/>
<path d="M181.8 48.2l.6 .5-1.3 .9z" fill="#231f20"/>
<path d="M40.8 45.2h7.9" fill="none" stroke="#231f20" stroke-width=".21"/>
<g fill="#231f20">
<path d="M40.8 45.2l1.6-.4v.7z"/>
<path d="M47.1 44.8l1.6 .4-1.6 .3z"/>
</g>
<g fill="#231f20" stroke="#231f20" stroke-width=".21">
<path d="M144.3 75.2l.2 5.7h-.3z" fill-rule="evenodd"/>
<path d="M129.3 93.6l1.7 5.4-.3 .1z" fill-rule="evenodd"/>
<path d="M132 89.1l9.8-9.5-7.6 8.6 2.7-.5-6.4 5.6 4.1-4.5z" fill-rule="evenodd"/>
</g>
<g fill="#231f20">
<path d="M137.9 105.7a48 48 0 0 1 17.5-.5l2.6 .5v1.3a49 49 0 0 0-19-.1l-1 .3z" fill-rule="evenodd"/>
<path d="M122.3 108.9l5.1-.3v.3l-5.1 .3zM127.4 108.6l6.4-1.8 .1 .3-6.5 1.8zM133.8 106.8l3.3-1 3.7-.8v.3l-2.2 .4-4.7 1.4zM140.8 105l3.1-.3 4.1-.2v.3l-3.7 .1-3.5 .4zM148 104.5v.2zM148 104.5l4 .2 3.1 .3v.3l-3.5-.4-3.6-.1zM155.1 105l5.1 1.1 1.9 .6-.1 .4-4.7-1.4-2.2-.4zM162.1 106.7l6.4 1.9v.3l-6.5-1.8zM168.5 108.6l4.7 .3v.3l-4.7-.3z" fill-rule="evenodd"/>
<path d="M154.1 96.9a1.36 1.36 0 0 1 2.7 0 1.36 1.36 0 0 1-2.7 0zM143.3 80.8l15.7 .6-.3 8 .5-.2 .1-1.8 .1-.3h1.7l.2 .4-.1 3.2-.3 .4-1.4-.1-.3-.2v-.5l-.5 .4-.3 6.4 .7 .1 .3 .4-.1 3.5-.5 .5-1.4-.1-.2 3.4-.2 .4h-1.7l-.4-.3 .1-3.6-9.1-.3-.2 3.6-.3 .2h-1.6l-.4-.3 .1-3.6-1.5-.1-.4-.5 .1-3.5 .4-.3 .6-.1 .3-6.4-.5-.4-.1 .5-.3 .2-1.4-.1-.3-.3 .2-3.3 .2-.3 1.7 .1v2.1l.5 .2zM146.6 89.3a1.05 1.05 0 0 1 2.1 0 1.05 1.05 0 0 1-2.1 0zM145.7 87.6l-.3 .7-.1 2.9 .8-.2 .4-.7 2.3 .1 .1 .3 3.6 .1 3.8 .8 .1-3-.2-.5-.4-.3-9.2-.5-.6 .1zM144.4 96.6a1.36 1.36 0 0 0 2.7 0 1.36 1.36 0 0 0-2.7 0z" fill-rule="evenodd"/>
<path d="M132.8 100.1a.75 .75 0 0 1 1.5 0 .75 .75 0 0 1-1.5 0zM127.9 100.4l6.2-1.9 .3 .2 1.2 1.9-.1 .3-.5 .2-.4-.5-1.6 .5-.1 .6-4.9 1.4-.3-.4zM127.7 105.7l1.8-.5 .3 .4-1.9 .6zM135.4 103.5l1.9-.6 .1 .4-1.9 .7zM127.4 100.1l-.1 3.2-.5 .2-.1 .4 .8 2.8 .3 .2 .5-.1 .5 1.4 1.4-.4-.3-1.5 5.8-1.7 .5 1.5 1.4-.5-.3-1.4 .4-.2 .2-.4-.9-2.8-.2-.2-.5 .1-1.8-2.6-.4-.1z" fill-rule="evenodd"/>
<circle cx="133.6" cy="100.1" r=".75"/>
</g>
<path d="M190 109.3v7.1" fill="none" stroke="#231f20" stroke-width=".21"/>
<g fill="#231f20">
<path d="M190 109.3l.4 1.5h-.8z"/>
<path d="M189.6 114.9h.8l-.4 1.5z"/>
</g>
<path d="M190 66.2v4.4" fill="none" stroke="#231f20" stroke-width=".21"/>
<g fill="#231f20">
<path d="M190 66.2l.4 1.5h-.8z"/>
<path d="M189.6 69.1h.8l-.4 1.5z"/>
</g>
<path d="M190 75.3v34" fill="none" stroke="#231f20" stroke-width=".21"/>
<g fill="#231f20">
<path d="M190 75.3l.4 1.5h-.8z"/>
<path d="M189.6 107.8h.8l-.4 1.5z"/>
</g>
<path d="M22.9 48.5v67.9" fill="none" stroke="#231f20" stroke-width=".21"/>
<g fill="#231f20">
<path d="M22.9 48.5l.4 1.5h-.8z"/>
<path d="M22.5 114.9h.8l-.4 1.5z"/>
</g>
<path d="M37.4 102.8v11.9" fill="none" stroke="#231f20" stroke-width=".21"/>
<g fill="#231f20">
<path d="M37.4 102.8l.4 1.5h-.8z"/>
<path d="M37 113.2h.8l-.4 1.5z"/>
</g>
<path d="M190 72.5v2.8" fill="none" stroke="#231f20" stroke-width=".21"/>
<g fill="#231f20">
<path d="M190 72.5l.4 1.5h-.8z"/>
<path d="M189.6 73.8h.8l-.4 1.5z"/>
</g>
<path d="M190 48.5v8.2" fill="none" stroke="#231f20" stroke-width=".21"/>
<g fill="#231f20">
<path d="M190 48.5l.4 1.5h-.8z"/>
<path d="M189.6 55.1h.8l-.4 1.6z"/>
</g>
<path d="M20.6 48.5h20.2M184.4 48.5h6.9M188.7 56.7h2.7M190 56.7v9.5M188.7 75.3h2.7M188.7 66.2h2.7M188.7 70.8h2.7M188.7 72.5h2.7M20.6 116.4h20.2M36 102.8h2.7M188.7 109.3h2.7" fill="none" stroke="#231f20" stroke-width=".21"/>
<g fill="#231f20">
<path d="M189.6 64.6h.8l-.4 1.6z"/>
<path d="M190 56.7l.4 1.5h-.8z"/>
</g>
<path d="M36 94.4h2.7M36 87.9h2.7M36 80.8h2.7M37.4 94.4v8.4" fill="none" stroke="#231f20" stroke-width=".21"/>
<g fill="#231f20">
<path d="M37 101.3h.8l-.4 1.5z"/>
<path d="M37.4 94.4l.4 1.5h-.8z"/>
</g>
<path d="M37.4 87.9v6.5" fill="none" stroke="#231f20" stroke-width=".21"/>
<g fill="#231f20">
<path d="M37.4 87.9l.4 1.5h-.8z"/>
<path d="M37 92.9h.8l-.4 1.5z"/>
</g>
<path d="M37.4 80.8v7.1" fill="none" stroke="#231f20" stroke-width=".21"/>
<g fill="#231f20">
<path d="M37 86.4h.8l-.4 1.5z"/>
<path d="M37.4 80.8l.4 1.6h-.8z"/>
</g>
<path d="M36 70.8h2.7M36 72.5h2.7M37.4 68.4v2.4" fill="none" stroke="#231f20" stroke-width=".21"/>
<path d="M37 69.3h.8l-.4 1.5z" fill="#231f20"/>
<path d="M37.4 72.5v2.3" fill="none" stroke="#231f20" stroke-width=".21"/>
<path d="M37.4 72.5l.4 1.5h-.8z" fill="#231f20"/>
<path d="M36 51.9h2.7M37.4 45.6v2.9" fill="none" stroke="#231f20" stroke-width=".21"/>
<path d="M37 47h.8l-.4 1.5z" fill="#231f20"/>
<path d="M37.4 51.9v1.9" fill="none" stroke="#231f20" stroke-width=".21"/>
<path d="M37.4 51.9l.4 1.5h-.8z" fill="#231f20"/>
<path d="M36 114.7h2.7M37.4 116.4v2.5" fill="none" stroke="#231f20" stroke-width=".21"/>
<path d="M37.4 116.4l.4 1.5h-.8z" fill="#231f20"/>
<path d="M173.2 123.3h10.2M183.4 121.4v3.1" fill="none" stroke="#231f20" stroke-width=".21"/>
<g fill="#231f20">
<path d="M173.2 123.3l1.5-.4v.8z"/>
<path d="M181.9 122.9l1.5 .4-1.5 .4z"/>
</g>
<path d="M173.2 121.4v3.1" fill="none" stroke="#231f20" stroke-width=".21"/>
<g fill="#231f20">
<path d="M91.8 56.6h5.8v1.4h-2.2v8.1h-1.4v-8.1h-2.2z"/>
<path d="M116.3 56.6h1.5v9.5h-1.5z"/>
<path d="M120 56.6h1.2l3.7 6.2v-6.2h1.5v9.5h-1.3l-3.6-6.1v6.1h-1.5z"/>
<path d="M150.6 56.6h1.5v6.6a1.72 1.72 0 0 0 1.7 1.6 1.72 1.72 0 0 0 1.7-1.5v-6.7h1.5v6.5a3.2 3.2 0 0 1-3.1 3.2 3.2 3.2 0 0 1-3.3-3.1z"/>
<path d="M158.5 56.6h5.8v1.4h-2.1v8.1h-1.5v-8.1h-2.2z"/>
<path d="M165.9 56.6h5.4v1.5h-3.9v2.4h2.7v1.5h-2.7v2.6h4.3v1.5h-5.8z"/>
<path d="M48.7 81h1v4.7a1.23 1.23 0 0 0 1.2 1.1 1.23 1.23 0 0 0 1.3-1.1v-4.7h1v4.6a2.28 2.28 0 0 1-2.2 2.3 2.28 2.28 0 0 1-2.3-2.2z"/>
<path d="M55.4 81.4a2.02 2.02 0 0 1 3.3 .9l-1 .3a.96 .96 0 0 0-1.4-.6 .96 .96 0 0 0-.2 1.5l.3 .1a2.18 2.18 0 0 1 2.5 1.6 2.18 2.18 0 0 1-1.4 2.6 2.64 2.64 0 0 1-3.1-1.7l1.1-.3a1.24 1.24 0 0 0 1.3 1 1.24 1.24 0 0 0 1.1-1.3 1.83 1.83 0 0 0-1.9-.9 1.86 1.86 0 0 1-.6-3.2z"/>
<path d="M60.1 81h3.9v1.1h-2.8v1.6h2v1.1h-2v1.9h3.1v1.1h-4.2z"/>
<path d="M69.9 81h1v4.7a1.23 1.23 0 0 0 1.2 1.1 1.23 1.23 0 0 0 1.3-1.1v-4.7h1v4.6a2.28 2.28 0 0 1-2.2 2.3 2.28 2.28 0 0 1-2.3-2.2z"/>
<path d="M76 81h1v2.7h2.5v-2.7h1.1v6.8h-1.1v-3h-2.5v3h-1z"/>
<path d="M82.1 81h4.2v1h-3.1v1.7h2v1.1h-2v3h-1.1z"/>
<path d="M109.8 81h1v6.8h-1z"/>
<path d="M49.8 95a2.71 2.71 0 0 1 4.3 1l-1.2 .5a1.45 1.45 0 0 0-1.7-.8 1.45 1.45 0 0 0-1.1 1.4 4.2 4.2 0 0 0 .9 4.3 1.43 1.43 0 0 0 1.9-.9l1.2 .3a2.64 2.64 0 0 1-2.6 2 2.64 2.64 0 0 1-2.5-2.1 6.2 6.2 0 0 1 .8-5.7z"/>
<path d="M55.6 94.5h1.3v3.3h2.9v-3.3h1.3v8.2h-1.3v-3.6h-2.9v3.6h-1.3z"/>
<path d="M70.8 94.5h1l3.1 5.3v-5.3h1.3v8.2h-1.1l-3.1-5.3v5.3h-1.2z"/>
<path d="M78.1 94.5h1.1l3.1 5.3v-5.3h1.3v8.2h-1.1l-3.1-5.3v5.3h-1.3z"/>
<path d="M85.5 94.5h4.6v1.3h-3.4v2h2.4v1.3h-2.4v2.3h3.7v1.3h-4.9z"/>
<path d="M92 94.5h1.2v7h3.7v1.2h-4.9z"/>
<path d="M54 58.1h2a1.17 1.17 0 0 1 1.2 1.1 1.17 1.17 0 0 1-1.1 1.2h-2.1zM52.6 56.6v9.5h1.4v-4.1h1.9l1.5 4.1h1.6l-1.8-4.5a2.66 2.66 0 0 0 1.4-2.9 2.66 2.66 0 0 0-2.5-2.1z"/>
<path d="M61.2 57.4a8.2 8.2 0 0 0-.7 6.4 3.1 3.1 0 0 0 3.3 2.5 3.1 3.1 0 0 0 2.9-3 7 7 0 0 0-1.4-6.2 3.1 3.1 0 0 0-4.1 .3zM62.4 58.4a1.65 1.65 0 0 1 1.8-.3 1.65 1.65 0 0 1 1 1.6 6.4 6.4 0 0 1-.6 4.7 1.67 1.67 0 0 1-1.8 .2 1.67 1.67 0 0 1-1-1.5 6 6 0 0 1 .6-4.7z"/>
<path d="M71.3 56.6h1.4l3.3 9.5h-1.5l-1-2.7h-3l-.9 2.7h-1.6zM72 59.1l-1 2.9h2z"/>
<path d="M77.6 56.6v9.5h2.7a4.2 4.2 0 0 0 3.7-4.5 4.4 4.4 0 0 0-3.1-4.9zM79.2 58.1a2.66 2.66 0 0 1 2.6 .8 4.1 4.1 0 0 1-.7 5.5l-1.9 .2z"/>
<path d="M100.6 58.1h2a1.17 1.17 0 0 1 1.2 1.1 1.17 1.17 0 0 1-1.2 1.2h-2zM99.1 56.6v9.5h1.5v-4.1h1.8l1.6 4.1h1.5l-1.7-4.5a2.66 2.66 0 0 0 1.4-2.9 2.66 2.66 0 0 0-2.5-2.1z"/>
<path d="M109.9 56.6h1.5l3.3 9.5h-1.6l-.9-2.7h-3l-.9 2.7h-1.6zM110.7 59.1l-1 2.9h1.9z"/>
<path d="M136.1 58.1h2a1.17 1.17 0 0 1 1.2 1.1 1.17 1.17 0 0 1-1.2 1.2h-2zM134.6 56.6v9.5h1.5v-4.1h1.8l1.6 4.1h1.5l-1.7-4.5a2.66 2.66 0 0 0 1.4-2.9 2.66 2.66 0 0 0-2.5-2.1z"/>
<path d="M143.3 57.4a8.2 8.2 0 0 0-.8 6.4 3.1 3.1 0 0 0 3.4 2.5 3.1 3.1 0 0 0 2.9-3 7 7 0 0 0-1.4-6.2 3.1 3.1 0 0 0-4.1 .3zM144.5 58.4a1.65 1.65 0 0 1 1.8-.3 1.65 1.65 0 0 1 .9 1.6 6.4 6.4 0 0 1-.5 4.7 1.67 1.67 0 0 1-1.8 .2 1.67 1.67 0 0 1-1-1.5 6 6 0 0 1 .6-4.7z"/>
<path d="M92.8 82h1.4a.84 .84 0 0 1 .8 .8 .84 .84 0 0 1-.8 .9h-1.4zM91.7 81v6.8h1.1v-3h1.3l1.1 3h1.1l-1.2-3.2a1.9 1.9 0 0 0 .9-2.1 1.9 1.9 0 0 0-1.8-1.5z"/>
<path d="M99.4 81h1.1l2.3 6.8h-1.1l-.7-2h-2.1l-.6 2h-1.2zM99.9 82.8l-.6 2h1.3z"/>
<path d="M104 81v6.8a4.4 4.4 0 0 0 3.2-.4 4 4 0 0 0 0-6.1 4.7 4.7 0 0 0-3.2-.3zM105.1 82a2.17 2.17 0 0 1 2.4 2.9 1.9 1.9 0 0 1-2.4 1.8z"/>
<path d="M112.8 81.5a5.4 5.4 0 0 0 .2 5.9 2.29 2.29 0 0 0 2.5 .3 2.29 2.29 0 0 0 1.2-2.2 4.1 4.1 0 0 0-1.5-4.5 2.27 2.27 0 0 0-2.4 .5zM113.6 82.3a1.15 1.15 0 0 1 1.2-.3 1.15 1.15 0 0 1 .7 1 4 4 0 0 1-.5 3.7 1.18 1.18 0 0 1-1.8-1 4.4 4.4 0 0 1 .4-3.4z"/>
<path d="M65.3 94.5h1.3l2.8 8.2h-1.4l-.7-2.3h-2.7l-.7 2.3h-1.4zM65.9 96.7l-.8 2.4h1.7z"/>
<path d="M107.4 96.5v2.9h-2.3zM107.3 94.5l-3.9 5.4v.8h4v2h1.2v-2h.8v-1.3h-.8v-4.9z"/>
<path d="M111.9 94.9a6 6 0 0 0-1 5.5 2.7 2.7 0 0 0 2.7 2.4 2.7 2.7 0 0 0 2.7-2.4 6 6 0 0 0-1-5.5 2.8 2.8 0 0 0-3.4 0zM112.8 95.9a1.44 1.44 0 0 1 1.5-.1 1.44 1.44 0 0 1 .7 1.3l.2 1.5a2.71 2.71 0 0 1-1.2 2.9 1.48 1.48 0 0 1-1.9-1.4l-.1-1.5a3.7 3.7 0 0 1 .8-2.7z"/>
</g>
<text font-size="7.1" fill="#231f20" x="114.1" y="250.8">INFORMATION SIGN</text>
<g font-size="5.6" fill="#231f20">
<text x="105.9" y="259">“USE UHF RADIO CHANNEL 40”</text>
<text x="174.5" y="272.2">TC1654_1</text>
</g>
<g font-size="4.2" fill="#231f20">
<text x="174.4" y="285.8">A</text>
<text x="180.4" y="285.7">B</text>
<text x="186.2" y="285.7">C</text>
</g>
<g font-size="3.9" fill="#231f20">
<text x="19.9" y="197.6">Note: Font is FHWA Series 2000.</text>
<text x="20" y="216.3">Colour Legend</text>
<text x="28.3" y="223.4">Black</text>
<text x="28.3" y="229.9">Retroreflective yellow</text>
<text x="28.3" y="237.1">Retroreflective white</text>
</g>
<g font-size="3.8" fill="#231f20">
<text x="107.8" y="38.2">2100</text>
<text x="41.5" y="43.8">115</text>
<text x="190.2" y="44.3">R100</text>
<text x="191.6" y="53.8">120</text>
<text x="35.1" y="57.2">50</text>
<text x="191.6" y="62.7">140D</text>
<text x="191.6" y="69.9">65</text>
<text x="31.2" y="73">25</text>
<text x="191.6" y="75.1">45</text>
<text x="13.9" y="83.8">1000</text>
<text x="26.4" y="85.7">100D</text>
<text x="29.8" y="92.4">100</text>
<text x="191.6" y="93.9">500</text>
<text x="26.4" y="99.9">120D</text>
<text x="29.8" y="110">175</text>
<text x="191.6" y="114.5">105</text>
<text x="32.7" y="120.1">25</text>
<text x="175.3" y="122.3">150</text>
</g>
<g font-size="3.5" fill="#231f20">
<text x="21.6" y="267.9">Department of Transport and Main Roads</text>
<text x="100.1" y="267.2">APPROVED AS OFFICIAL TRAFFIC SIGN</text>
<text x="17.7" y="271.8">Infrastructure Management &amp; Delivery Division</text>
<text x="16.7" y="280.6">Designed</text>
<text x="42.7" y="280.6">Checked</text>
<text x="69.7" y="280.6">Scale</text>
<text x="98.5" y="281.3">PRINCIPAL ENGINEER</text>
<text x="156.7" y="281.2">Date</text>
<text x="156.7" y="276.2">28/8/17</text>
<text x="178.2" y="278.1">Page 1 of 2</text>
<text x="16.9" y="284.8">TV 6/08</text>
<text x="43.3" y="284.8">DJ 8/17</text>
<text x="69.7" y="285.2">Not to Scale</text>
<text x="98.5" y="284.8">(Traffic Engineering)</text>
</g>
</svg>
